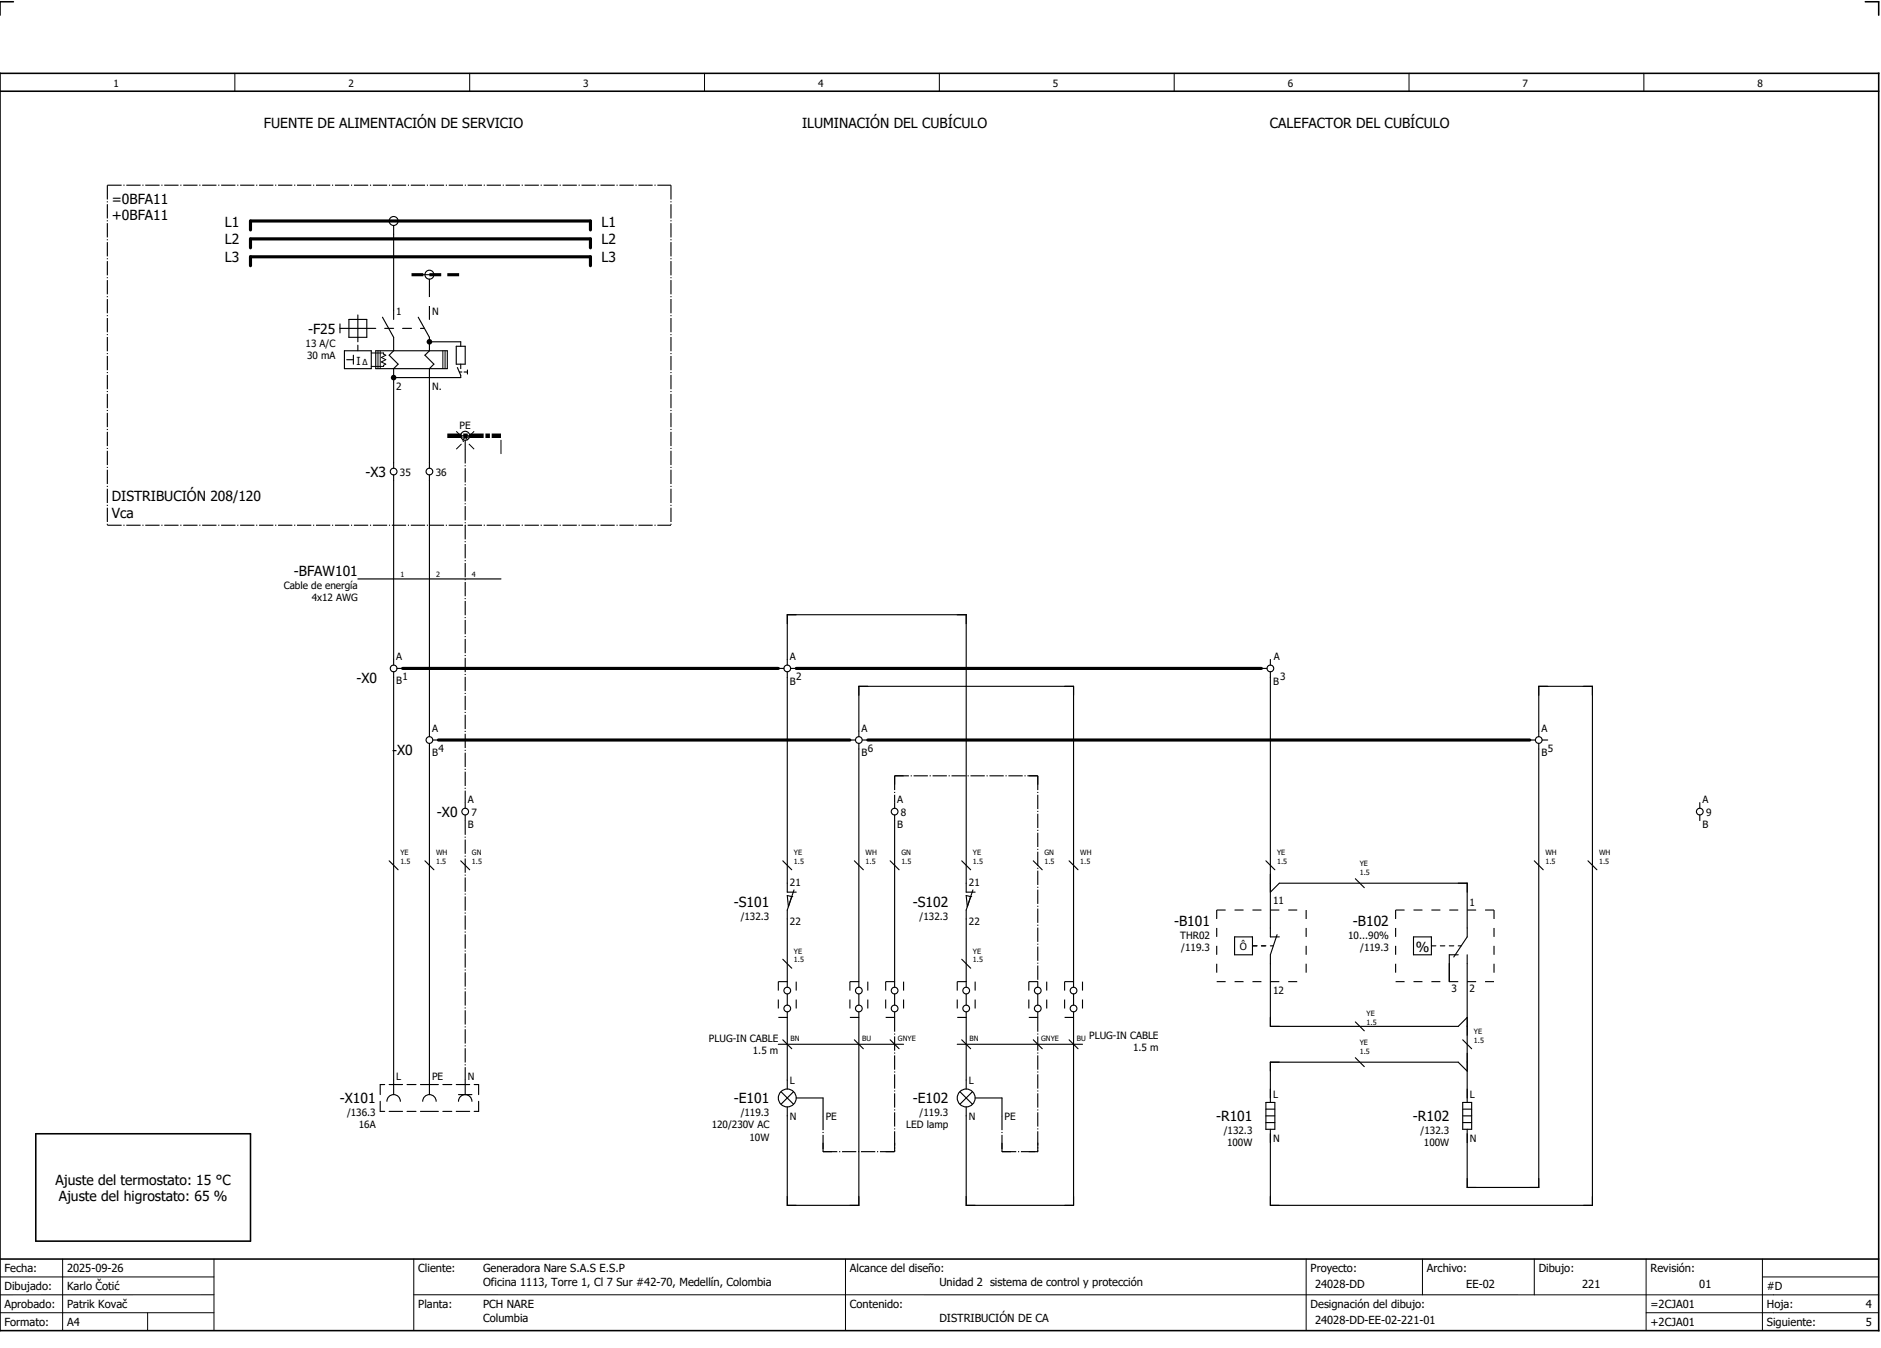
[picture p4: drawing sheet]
<svg xmlns="http://www.w3.org/2000/svg" width="421mm" height="301mm" viewBox="0 0 421 301" stroke-linecap="round" stroke-linejoin="round" font-family="sans-serif">
<path d="M0 16.4h420v281h-420zM3 .4h-3v3M417 .4h3v3M0 20.4h420M8 253.4h48v24h-48zM0 281.4h420" fill="none" stroke="#000" stroke-width=".35"/>
<g fill="none" stroke="#000" stroke-width=".22">
<path d="M52.5 16.4v4M105 16.4v4M157.5 16.4v4M210 16.4v4M262.5 16.4v4M315 16.4v4M367.5 16.4v4M83 78.9h2.8v.2l.4 .3-.9 .5 .9 .5-.9 .5 .9 .5-.4 .2v.3h-2.8M84.5 78.4v4M85 78.4v4M99 78.4v4M99.5 78.4v4"/>
<path d="M112 98.4v3M0 285.4h47.8M0 293.4h47.8M14 281.4v16M33 293.4v4M47.8 281.4v16M47.8 289.4h-47.8M92.5 281.4v16M92.5 289.4h327.5M189 281.4v16M292 281.4v15.8M318 281.4v8"/>
<path d="M343 281.4v8M368 281.4v15.8M368 293.4h52M394 285.4h26M394 281.4v15.8"/>
</g>
<g fill="none" stroke="#000" stroke-width=".25">
<path d="M86.5 49.4h3M88 50.4v21M76 73.4h8M76 72.4v2M77 78.4h6v4h-6zM78 71.4h4v4h-4zM79 79.4v2M80 70.4v6M80 77.1v1.3M84 78.4h16v4h-16zM85.5 70.9l2.5 4.5v3l-1 1 2 2-1 1v22.2M86 73.4h2"/>
<path d="M90 73.4h2M93.5 70.9l2.5 4.5v3l-1 1 2 2-1 1v22.2M94 73.4h.9M94.5 61.4h3M96 62.4v2M96 69.4v2M96 76.4h7v1M102 77.4h2v4h-2zM77.5 80.4h1.5M102.3 82.1l.7 1.8v.5h-15M102.5 97.4h3M102.7 83.1h.5"/>
<path d="M103 81.4v1M103.7 83.1h.8M104 98.4v2M104.5 82.7v.9M88 106.1v42.5M96 106.1v58.5M80 129.4h32M88 150.1v94.5M88.8 149.4h1.2M174 149.4h1.3M176 148.6v-11.2h40v62h2M176 150.1v49.3h2"/>
<path d="M176.8 149.4h1.2M282 149.4h1.2M284 147.4v1.2M284 150.1v59.3h2M96 166.1v78.5M96.8 165.4h1.2M104 179.4v1.2M190 165.4h1.2M192 164.6v-11.2h48v67.2M192 166.1v54.5M192.8 165.4h1.2M200 179.4v1.2"/>
<path d="M342 165.4h1.2M344 164.6v-11.2h12v116h-72v-17M344 166.1v99.3h-16v-13M344.7 165.4h1.3M380 179.4v1.2M87 192.4l2 2M95 192.4l2 2M103 192.4l2 2M104 182.1v1.3M175 192.4l2 2M177.5 198.9l-1.5 4.5v17.2M191 192.4l2 2"/>
<path d="M199 192.4l2 2M200 182.1v38.5M215 192.4l2 2M217.5 198.9l-1.5 4.5v17.2M231 192.4l2 2M239 192.4l2 2M283 192.4l2 2M284 199.4l2-2h42v12l-3 4.5M303 196.4l2 2M343 192.4l2 2M355 192.4l2 2M380 182.1v1.3"/>
<path d="M175 214.4l2 2M177 200.4h.1M177 200.4l-1-.3 .2 2.5M215 214.4l2 2M217 200.4h.1M217 200.4l-1-.3 .2 2.5M232 219.4v1.2M276 209.4h4v4h-4zM280 211.4h1M282 211.4h1M284 215.4v14h42l2-2M284 211.4h.7"/>
<path d="M284 213.4v2M285.5 208.9l-1.5 4.5M316 209.4h4v4h-4zM320 211.4h1M322 211.4h1M324 211.4h1M326 213.4h-2v6M326 211.4h.7M328 213.4v33M174 233.4h28M175 232.4l2 2M176 222.1v2.5"/>
<path d="M176 226.1v17.3M191 232.4l2 2M192 226.1v43.3h-16v-22M192 222.1v2.5M199 232.4l2 2M200 222.1v2.5M200 226.1v1.3M214 233.4h28M215 232.4l2 2M216 222.1v2.5M216 226.1v17.3M231 232.4l2 2"/>
<path d="M232 222.1v2.5M232 226.1v1.3M239 232.4l2 2M240 226.1v43.3h-24v-22M240 222.1v2.5M303 228.4l2 2M303 236.4l2 2M327 232.4l2 2M328 239.4l-2-2h-42v9M85 246.1v2.3h1M86 242.4h-1v2.2M86.5 246.1a1.5 1.5 0 0 1 1.5-1.5 1.5 1.5 0 0 1 1.5 1.5"/>
<path d="M87 248.4h3M87 242.4h3M91 248.4h2M91 242.4h2M94 248.4h4M94 242.4h4M94.5 246.1a1.5 1.5 0 0 1 1.5-1.5 1.5 1.5 0 0 1 1.5 1.5M99 248.4h2M99 242.4h2M102 248.4h3M102 242.4h3M102.5 246.1a1.5 1.5 0 0 1 1.5-1.5 1.5 1.5 0 0 1 1.5 1.5"/>
<path d="M102.5 244.6h3M104 241.4v3.2M106 242.4h1v2.2M107 246.1v2.3h-1M174.6 244l2.8 2.8M177.4 244l-2.8 2.8M178 245.4h6v4M214.6 244l2.8 2.8M217.4 244l-2.8 2.8M218 245.4h6v4M283 249.4h2M283 246.4h2v6h-2z"/>
<path d="M283 247.9h2M283 250.9h2M327 249.4h2M327 246.4h2v6h-2zM327 247.9h2M327 250.9h2"/>
<circle cx="88" cy="49.4" r="1"/>
<circle cx="96" cy="61.4" r="1"/>
<circle cx="104" cy="97.4" r="1"/>
<circle cx="88" cy="105.4" r=".75"/>
<circle cx="96" cy="105.4" r=".75"/>
<circle cx="88" cy="149.4" r=".75"/>
<circle cx="176" cy="149.4" r=".75"/>
<circle cx="284" cy="149.4" r=".75"/>
<circle cx="96" cy="165.4" r=".75"/>
<circle cx="192" cy="165.4" r=".75"/>
<circle cx="344" cy="165.4" r=".75"/>
<circle cx="104" cy="181.4" r=".75"/>
<circle cx="200" cy="181.4" r=".75"/>
<circle cx="380" cy="181.4" r=".75"/>
<circle cx="176" cy="221.4" r=".75"/>
<circle cx="176" cy="225.4" r=".75"/>
<circle cx="192" cy="221.4" r=".75"/>
<circle cx="192" cy="225.4" r=".75"/>
<circle cx="200" cy="221.4" r=".75"/>
<circle cx="200" cy="225.4" r=".75"/>
<circle cx="216" cy="221.4" r=".75"/>
<circle cx="216" cy="225.4" r=".75"/>
<circle cx="232" cy="221.4" r=".75"/>
<circle cx="232" cy="225.4" r=".75"/>
<circle cx="240" cy="221.4" r=".75"/>
<circle cx="240" cy="225.4" r=".75"/>
<circle cx="176" cy="245.4" r="2"/>
<circle cx="216" cy="245.4" r="2"/>
</g>
<g fill="none" stroke="#000" stroke-width=".25" stroke-dasharray="3.2 .4 .3 .4" stroke-linecap="butt">
<path d="M24 41.4h126M24 41.4v76M150 41.4v76M24 117.4h126M104 100.4v79M200 173.4h32M200 173.4v6M200 173.4h2M200 173.4v2M230 173.4h2M232 173.4v46M232 173.4v2"/>
<path d="M104 183.4v58M200 227.4v30M232 227.4v30M184 257.4h16M184 249.4v8M184 255.4v2M184 257.4h2M198 257.4h2M200 255.4v2M224 257.4h8M224 249.4v8M224 255.4v2"/>
<path d="M224 257.4h2M230 257.4h2M232 255.4v2"/>
</g>
<path d="M56 51.4v-2h76v2M56 55.4v-2h76v2M56 59.4v-2h76v2M90 149.4h84M178 149.4h104M98 165.4h92M194 165.4h148" fill="none" stroke="#000" stroke-width=".7"/>
<g fill="none" stroke="#000" stroke-width=".25" stroke-dasharray="2 2" stroke-linecap="butt">
<path d="M96 64.4v5M174 219.4h4M174 219.4v8M178 219.4v8M190 219.4h4M190 219.4v8M194 219.4v8M198 219.4h4M198 219.4v8M202 219.4v8M214 219.4h4M214 219.4v8"/>
<path d="M218 219.4v8M230 219.4h4M230 219.4v8M234 219.4v8M238 219.4h4M238 219.4v8M242 219.4v8M272 219.4h20M272 203.4h20M272 203.4v16M292 203.4v16M312 219.4h22"/>
<path d="M312 203.4h22M312 203.4v16M334 203.4v16M174 227.4h4M190 227.4h4M198 227.4h4M214 227.4h4M230 227.4h4M238 227.4h4"/>
</g>
<path d="M92 61.4h12" fill="none" stroke="#000" stroke-width=".7" stroke-dasharray="2.6 1.4" stroke-linecap="butt"/>
<path d="M100 97.4h12" fill="none" stroke="#000" stroke-width="1" stroke-dasharray="3.2 .4 1 .4" stroke-linecap="butt"/>
<g fill="none" stroke="#000" stroke-width=".22" stroke-dasharray="2 2" stroke-linecap="butt">
<path d="M102 96.4l4 4M106 96.4l-4 4"/>
<circle cx="104" cy="98.4" r=".5"/>
</g>
<g fill="#000">
<circle cx="96" cy="76.4" r=".63"/>
<circle cx="88" cy="84.4" r=".62"/>
</g>
<g font-size="3.1">
<text x="59" y="28.5">FUENTE DE ALIMENTACIÓN DE SERVICIO</text>
<text x="179.3" y="28.5">ILUMINACIÓN DEL CUBÍCULO</text>
<text x="283.9" y="28.5">CALEFACTOR DEL CUBÍCULO</text>
<text x="25" y="45.5">=0BFA11</text>
<text x="25" y="49.3">+0BFA11</text>
<text x="50.3" y="50.6">L1</text>
<text x="134.5" y="50.6">L1</text>
<text x="50.3" y="54.6">L2</text>
<text x="50.3" y="58.6">L3</text>
<text x="134.5" y="54.6">L2</text>
<text x="134.5" y="58.6">L3</text>
<text x="68.9" y="74.6">-F25</text>
<text x="81.7" y="106.6">-X3</text>
<text x="25" y="112">DISTRIBUCIÓN 208/120</text>
<text x="25" y="115.8">Vca</text>
<text x="65.7" y="128.8">-BFAW101</text>
<text x="79.7" y="152.7">-X0</text>
<text x="87.7" y="168.7">-X0</text>
<text x="97.7" y="182.6">-X0</text>
<text x="164.1" y="202.6">-S101</text>
<text x="204.1" y="202.6">-S102</text>
<text x="262.5" y="207">-B101</text>
<text x="302.5" y="207">-B102</text>
<text x="316.5" y="212.8">%</text>
<text x="76" y="246.6">-X101</text>
<text x="164" y="246.6">-E101</text>
<text x="204" y="246.6">-E102</text>
<text x="271.9" y="250.6">-R101</text>
<text x="315.9" y="250.6">-R102</text>
<text x="12.4" y="264.8">Ajuste del termostato: 15 °C</text>
<text x="13.1" y="268.5">Ajuste del higrostato: 65 %</text>
</g>
<g font-size="2.5">
<text x="79.7" y="81.6">I</text>
<text x="1" y="284.4">Fecha:</text>
<text x="15" y="284.4">2025-09-26</text>
<text x="93.5" y="284.4">Cliente:</text>
<text x="108" y="284.4">Generadora Nare S.A.S E.S.P</text>
<text x="108" y="287.4">Oficina 1113, Torre 1, Cl 7 Sur #42-70, Medellín, Colombia</text>
<text x="190" y="284.4">Alcance del diseño:</text>
<text x="210" y="287.4">Unidad 2 sistema de control y protección</text>
<text x="293" y="284.4">Proyecto:</text>
<text x="294" y="287.9">24028-DD</text>
<text x="319" y="284.4">Archivo:</text>
<text x="327.8" y="287.9">EE-02</text>
<text x="344" y="284.4">Dibujo:</text>
<text x="353.7" y="287.9">221</text>
<text x="369" y="284.4">Revisión:</text>
<text x="379.9" y="287.9">01</text>
<text x="1" y="288.4">Dibujado:</text>
<text x="1" y="292.4">Aprobado:</text>
<text x="15" y="288.4">Karlo Čotić</text>
<text x="15" y="292.4">Patrik Kovač</text>
<text x="93.5" y="292.4">Planta:</text>
<text x="108" y="292.4">PCH NARE</text>
<text x="190" y="292.4">Contenido:</text>
<text x="293" y="292.4">Designación del dibujo:</text>
<text x="369" y="292.4">=2CJA01</text>
<text x="395" y="292.4">Hoja:</text>
<text x="395" y="288.4">#D</text>
<text x="417.1" y="292.4">4</text>
<text x="1" y="296.4">Formato:</text>
<text x="15" y="296.4">A4</text>
<text x="108" y="295.4">Columbia</text>
<text x="210" y="295.4">DISTRIBUCIÓN DE CA</text>
<text x="294" y="295.9">24028-DD-EE-02-221-01</text>
<text x="369" y="296.4">+2CJA01</text>
<text x="395" y="296.4">Siguiente:</text>
<text x="417.1" y="296.4">5</text>
</g>
<g font-size="2.2">
<text x="25.4" y="19.4">1</text>
<text x="77.9" y="19.4">2</text>
<text x="130.4" y="19.4">3</text>
<text x="182.9" y="19.4">4</text>
<text x="235.4" y="19.4">5</text>
<text x="287.9" y="19.4">6</text>
<text x="340.4" y="19.4">7</text>
<text x="392.9" y="19.4">8</text>
<text x="88.6" y="70.3">1</text>
<text x="96.6" y="70.3">N</text>
<text x="68.3" y="77.5">13 A/C</text>
<text x="68.6" y="80.2">30 mA</text>
<text x="88.6" y="87.2">2</text>
<text x="96.6" y="87.2">N.</text>
<text x="102.8" y="95.9">PE</text>
<text x="89.4" y="106.3">35</text>
<text x="97.4" y="106.3">36</text>
<text x="63.4" y="131.6">Cable de energía</text>
<text x="69.7" y="134.3">4x12 AWG</text>
<text x="88.6" y="147.5">A</text>
<text x="176.6" y="147.5">A</text>
<text x="284.7" y="147.5">A</text>
<text x="88.6" y="152.9">B</text>
<text x="90" y="152">1</text>
<text x="176.6" y="153">B</text>
<text x="178" y="152">2</text>
<text x="284.6" y="153.1">B</text>
<text x="286.2" y="151.9">3</text>
<text x="96.6" y="163.5">A</text>
<text x="192.6" y="163.5">A</text>
<text x="344.6" y="163.5">A</text>
<text x="96.6" y="168.9">B</text>
<text x="98" y="168">4</text>
<text x="192.6" y="169">B</text>
<text x="194" y="168">6</text>
<text x="344.6" y="169">B</text>
<text x="346" y="168">5</text>
<text x="104.6" y="179.5">A</text>
<text x="200.6" y="179.5">A</text>
<text x="380.6" y="179.5">A</text>
<text x="104.6" y="185">B</text>
<text x="105.4" y="182.3">7</text>
<text x="200.6" y="185">B</text>
<text x="201.4" y="182.3">8</text>
<text x="380.6" y="185">B</text>
<text x="381.4" y="182.3">9</text>
<text x="176.6" y="197.9">21</text>
<text x="216.6" y="197.9">21</text>
<text x="284.6" y="201.9">11</text>
<text x="328.5" y="202.4">1</text>
<text x="165.6" y="205.5">/132.3</text>
<text x="176.6" y="206.6">22</text>
<text x="205.6" y="205.5">/132.3</text>
<text x="216.6" y="206.6">22</text>
<text x="263.9" y="209.9">THR02</text>
<text x="301.4" y="209.9">10...90%</text>
<text x="264.1" y="212.6">/119.3</text>
<text x="277.2" y="212.3">Ô</text>
<text x="304.1" y="212.6">/119.3</text>
<text x="324.5" y="221.6">3</text>
<text x="328.5" y="221.6">2</text>
<text x="284.6" y="222.1">12</text>
<text x="158.5" y="232.9">PLUG-IN CABLE</text>
<text x="243.5" y="232.3">PLUG-IN CABLE</text>
<text x="168.3" y="235.6">1.5 m</text>
<text x="253.3" y="235">1.5 m</text>
<text x="88.6" y="241.3">L</text>
<text x="96.6" y="241.3">PE</text>
<text x="104.6" y="241.3">N</text>
<text x="176.6" y="242.3">L</text>
<text x="216.6" y="242.3">L</text>
<text x="284.6" y="245.3">L</text>
<text x="328.6" y="245.3">L</text>
<text x="77.6" y="249.5">/136.3</text>
<text x="165.6" y="249.5">/119.3</text>
<text x="176.6" y="250.2">N</text>
<text x="184.6" y="250.2">PE</text>
<text x="205.6" y="249.5">/119.3</text>
<text x="216.6" y="250.2">N</text>
<text x="224.6" y="250.2">PE</text>
<text x="80.2" y="252.2">16A</text>
<text x="159.1" y="252.2">120/230V AC</text>
<text x="167.5" y="254.9">10W</text>
<text x="202.6" y="252.2">LED lamp</text>
<text x="273.6" y="253.5">/132.3</text>
<text x="274.3" y="256.2">100W</text>
<text x="284.6" y="255.2">N</text>
<text x="317.6" y="253.5">/132.3</text>
<text x="318.3" y="256.2">100W</text>
<text x="328.6" y="255.2">N</text>
</g>
<text font-size="1.9" x="81" y="81.5">Δ</text>
<g font-size="1.6">
<text x="89.5" y="128.9">1</text>
<text x="97.5" y="128.9">2</text>
<text x="105.5" y="128.9">4</text>
<text x="89.5" y="191.1">YE</text>
<text x="97.5" y="191.1">WH</text>
<text x="105.5" y="191.1">GN</text>
<text x="177.5" y="191.1">YE</text>
<text x="193.5" y="191.1">WH</text>
<text x="201.5" y="191.1">GN</text>
<text x="217.5" y="191.1">YE</text>
<text x="233.5" y="191.1">GN</text>
<text x="241.5" y="191.1">WH</text>
<text x="285.5" y="191.1">YE</text>
<text x="345.5" y="191.1">WH</text>
<text x="357.5" y="191.1">WH</text>
<text x="89.5" y="193.1">1.5</text>
<text x="97.5" y="193.1">1.5</text>
<text x="105.5" y="193.1">1.5</text>
<text x="177.5" y="193.1">1.5</text>
<text x="193.5" y="193.1">1.5</text>
<text x="201.5" y="193.1">1.5</text>
<text x="217.5" y="193.1">1.5</text>
<text x="233.5" y="193.1">1.5</text>
<text x="241.5" y="193.1">1.5</text>
<text x="285.5" y="193.1">1.5</text>
<text x="304" y="195.6">1.5</text>
<text x="304" y="193.6">YE</text>
<text x="345.5" y="193.1">1.5</text>
<text x="357.5" y="193.1">1.5</text>
<text x="177.5" y="215.1">1.5</text>
<text x="177.5" y="213.1">YE</text>
<text x="217.5" y="215.1">1.5</text>
<text x="217.5" y="213.1">YE</text>
<text x="305.5" y="227.1">YE</text>
<text x="176.8" y="232.6">BN</text>
<text x="192.8" y="232.6">BU</text>
<text x="200.8" y="232.6">GNYE</text>
<text x="216.8" y="232.6">BN</text>
<text x="232.8" y="232.6">GNYE</text>
<text x="240.8" y="232.6">BU</text>
<text x="304" y="233.6">YE</text>
<text x="305.5" y="229.1">1.5</text>
<text x="329.5" y="233.1">1.5</text>
<text x="329.5" y="231.1">YE</text>
<text x="304" y="235.6">1.5</text>
</g>
</svg>
